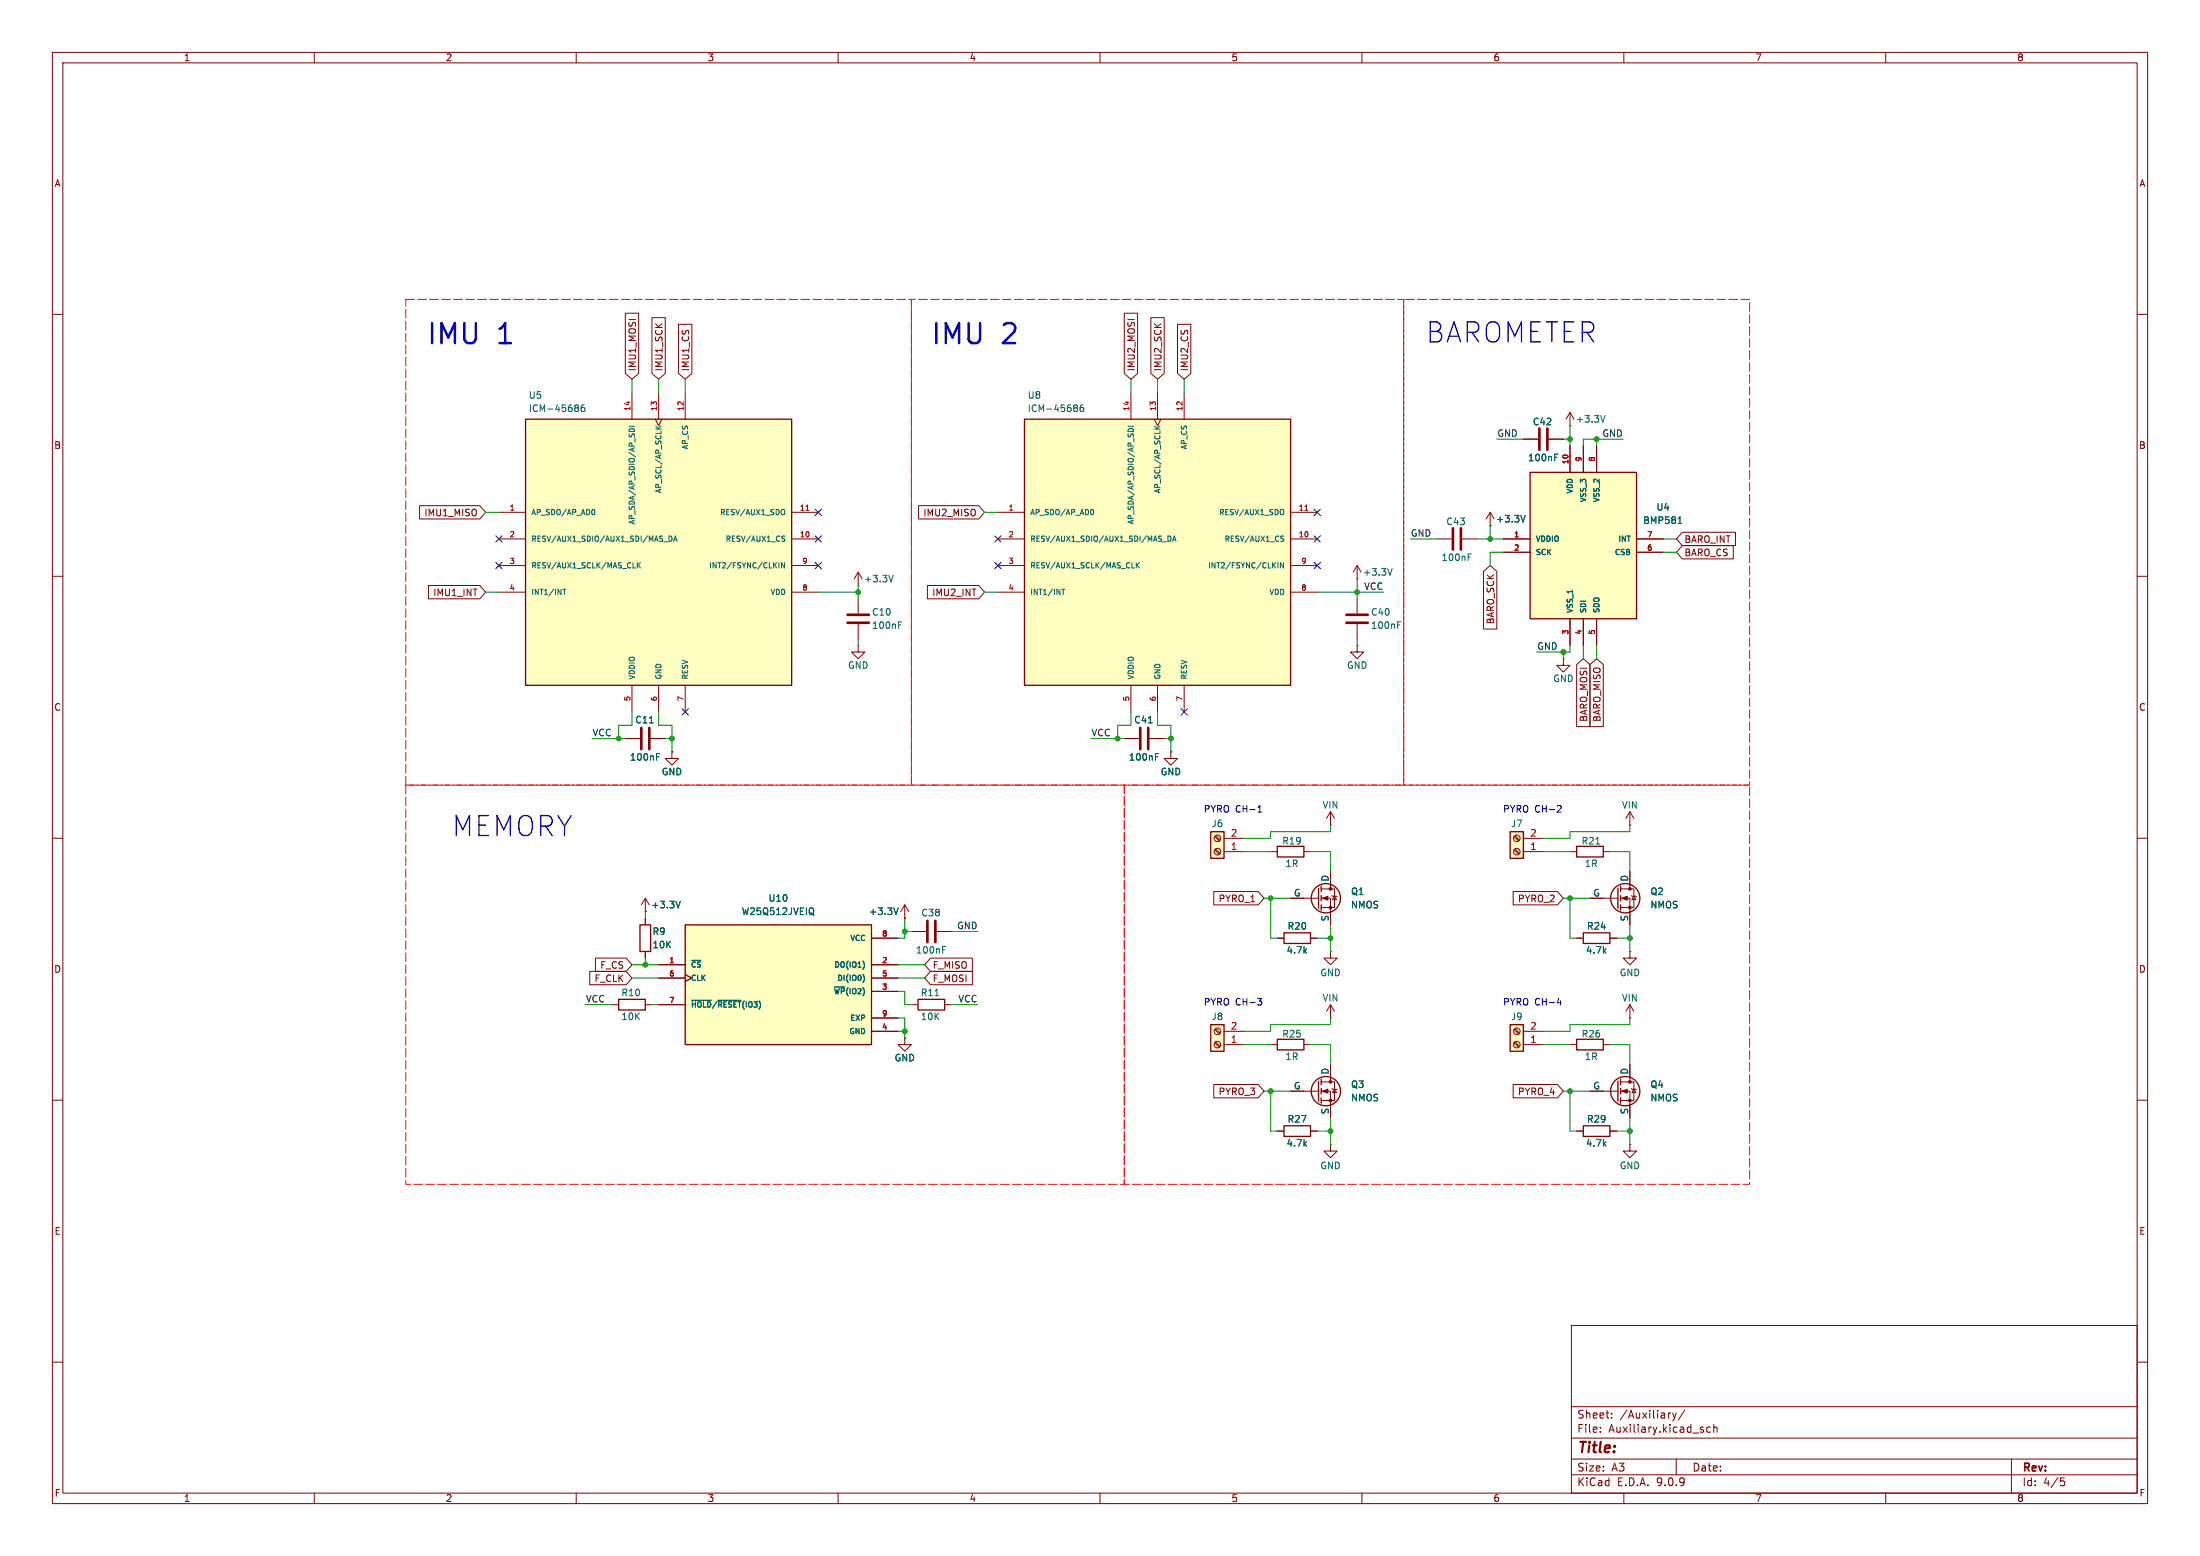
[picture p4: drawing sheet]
<svg xmlns="http://www.w3.org/2000/svg" width="420mm" height="297mm" viewBox="0 0 420 297" stroke-linecap="round" stroke-linejoin="round" font-family="sans-serif">
<g fill="none" stroke="#840000" stroke-width=".19">
<path d="M10 10h400v277h-400zM12 12h396v273h-396zM60 10v2M110 10v2M160 10v2M210 10v2M260 10v2M310 10v2M360 10v2M10 60h2M408 60h2M10 110h2"/>
<path d="M163.8 111.8h.1M163.8 109.2l-.7 1.3M163.8 109.2l.8 1.3M163.8 109.2v2.6M408 110h2M10 160h2M408 160h2M174 191.8h1.3M180.3 191.8h1.3M299.7 199.4h1.3M306.1 199.4h1.2M311.1 194.3h.1"/>
<path d="M311.1 191.8l.8 1.2M311.1 191.8l-.7 1.2M311.1 191.8v2.5M10 210h2M301 215.9h1.3M303.5 208.3h5.4M307.3 215.9h1.3M309.4 206.5h2.5v3.6h-2.5M309.4 208.3h1.7v5.1M311.1 218.4v1.3h1.3l-1.3 1.3-1.2-1.3h1.2M311.1 218.4h.1M311.1 203.2v3.3"/>
<path d="M311.4 207.8l1 .2M311.9 207.9l.4 .6h-.8zM408 210h2M300 253h108v32h-108zM10 260h2M300 278.5h108M300 274.5h108M300 268.5h108M305.5 273.2v.2M305.5 272.5v.1M307.7 270.5v.2M307.7 269.8v.1"/>
<path d="M319.3 269.7l.4 1M319.7 270.7l-.4 .5M320 278.5v3M320 269.7l-.3 1M321.7 269.1l-1.3 1.9M326.5 272.5l-.4-.1-.3 .3 .1 .6h.6M327.2 272.5l.2-.1 .3 .1 .1 .9M327.2 271.9v1.5M384 278.5v6.5M408 260h2M60 285v2M110 285v2"/>
<path d="M160 285v2M210 285v2M260 285v2M300 281.5h108M310 285v2M360 285v2M393.4 282.1h.7M393.5 282.7h.4l.3 .2-.2 .6-.5 .1"/>
</g>
<g fill="none" stroke="#840000" stroke-width=".25">
<path d="M175.3 190.8h5v2h-5zM301 198.4h5.1v2h-5.1zM302.3 214.9h5v2h-5zM308.9 206.4v3.8M309.4 206v1M309.4 207.8v1M309.4 209.6v1"/>
<circle cx="310.3" cy="208.3" r="2.79"/>
</g>
<path d="M170.5 109.8l-.4 1.3M178.5 190.1h.7" fill="none" stroke="#006464" stroke-width=".19"/>
<g fill="#840000" stroke="#840000" stroke-width=".19">
<path d="M309.6 208.3l1-.4v.8z"/>
<circle cx="311.1" cy="206.5" r=".25"/>
<circle cx="311.1" cy="210.1" r=".25"/>
</g>
<path d="M100.3 80h50.8v50.8h-50.8z" fill="#ffffc2"/>
<path d="M100.3 80h50.8v50.8h-50.8z" fill="none" stroke="#840000" stroke-width=".25"/>
<g fill="none" stroke="#840000" stroke-width=".19">
<path d="M120.6 74.9v5.1M125.7 74.9v5.1M130.8 74.9v5.1M95.2 97.8h5.1M125.1 80l.6 1.3 .7-1.3M151.1 97.8h5.1M95.2 102.9h5.1M95.2 108h5.1M95.2 113h5.1M151.1 102.9h5.1M151.1 108h5.1M151.1 113h5.1"/>
<path d="M163.8 114.3v2.8M163.8 119.1v2.8M259.1 110.5h.1M259.1 108l-.8 1.2M259.1 108l.7 1.2M259.1 108v2.5M259.1 114.3v2.8M259.1 119.1v2.8M120.6 130.8v5.1M125.7 130.8v5.1M130.8 130.8v5.1M163.8 123.2v1.3h1.3l-1.3 1.2-1.2-1.2h1.2"/>
<path d="M163.8 123.2h.1M259.1 123.2v1.3h1.2l-1.2 1.2-1.3-1.2h1.3M259.1 123.2h.1"/>
</g>
<g fill="none" stroke="#006464" stroke-width=".19">
<path d="M110 77.3h.2l.2 .2-.2 .3M110 77.8h.2M110.2 77.8l.2 .3v.2l-.1 .2-.3 .1M111.5 77.3h-.3a.86 .86 0 0 0 0 1.3l.4-.2 .1-.4-.3-.2h-.4l-.1 .2M113.3 97.2a.64 .64 0 0 1 0 1.1M120.1 82.4a.51 .51 0 0 1 .5-.6 .51 .51 0 0 1 .5 .6M120.1 81.4h1M125.2 81.3l.6 .6M126.2 81.3l-.6 .5M149.4 97.2l.3 .1 .1 .3v.5l-.4 .2M107.4 112.5h.6M107.7 112.5v1"/>
<path d="M120.8 108.4h.5M121.7 107.4v1M121.8 107.8l.4 .6M122.2 107.4l-.5 .6M126.7 103.4h.8M127.7 102.3a.51 .51 0 0 1 .6 .5 .51 .51 0 0 1-.6 .5zM128.6 103.3l.3-1 .4 1M128.7 103h.5M148.7 107.4v1M149.4 102.3l.4 .1M149.4 102.8l.3 .1 .1 .2-.2 .2h-.2M149.8 107.4v1l-.6-1v1"/>
<path d="M171.6 119.3h.4M171.6 118.7h.6M265.8 108.5l-.5 1.3M266.8 119.3h.4M266.8 118.7h.6"/>
</g>
<path d="M153.9 97.4h.5" fill="none" stroke="#a90000" stroke-width=".19"/>
<path d="M161.8 117.3h4.1M161.8 118.9h4.1M257 117.3h4.1M257 118.9h4.1" fill="none" stroke="#840000" stroke-width=".51"/>
<path d="M195.6 80h50.8v50.8h-50.8z" fill="#ffffc2"/>
<path d="M195.6 80h50.8v50.8h-50.8zM302.3 178.1h5v2h-5z" fill="none" stroke="#840000" stroke-width=".25"/>
<g fill="none" stroke="#840000" stroke-width=".19">
<path d="M215.9 74.9v5.1M221 74.9v5.1M226.1 74.9v5.1M190.5 97.8h5.1M220.3 80l.7 1.3 .6-1.3M246.4 97.8h5.1M190.5 102.9h5.1M190.5 108h5.1M190.5 113h5.1M246.4 102.9h5.1M246.4 108h5.1M246.4 113h5.1"/>
<path d="M215.9 130.8v5.1M221 130.8v5.1M226.1 130.8v5.1M301 179.1h1.3M307.3 179.1h1.3"/>
</g>
<g fill="none" stroke="#006464" stroke-width=".19">
<path d="M205.2 77.3h.3l.2 .2-.2 .3M205.2 77.8h.3M205.5 77.8l.2 .3v.2l-.1 .2-.4 .1M206.8 77.3h-.4a.86 .86 0 0 0 0 1.3l.4-.2 .1-.4-.2-.2h-.4l-.1 .2M208.5 97.2a.64 .64 0 0 1 0 1.1M215.3 82.4a.51 .51 0 0 1 .6-.6 .51 .51 0 0 1 .5 .6M215.3 81.4h1.1M220.4 81.3l.6 .6M221.4 81.3l-.5 .5M244.6 97.2l.3 .1 .2 .3-.1 .5-.4 .2M202.7 112.5h.6M203 112.5v1"/>
<path d="M216.1 108.4h.5M216.9 107.4v1M217.1 107.8l.4 .6M217.5 107.4l-.6 .6M222 103.4h.7M223 102.3a.51 .51 0 0 1 .6 .5 .51 .51 0 0 1-.6 .5zM223.8 103.3l.4-1 .3 1M223.9 103h.5M244 107.4v1M244.7 102.3l.4 .1M244.7 102.8l.3 .1 .1 .2-.2 .2h-.3M245 107.4v1l-.6-1v1"/>
</g>
<path d="M249.1 97.4h.6" fill="none" stroke="#a90000" stroke-width=".19"/>
<path d="M130.8 176.5h35.6v22.9h-35.6z" fill="#ffffc2"/>
<path d="M130.8 176.5h35.6v22.9h-35.6zM118.1 190.8h5.1v2h-5.1z" fill="none" stroke="#840000" stroke-width=".25"/>
<g fill="none" stroke="#840000" stroke-width=".19">
<path d="M299.7 78.7l-.7 1.3M299.7 78.7l.8 1.3M299.7 78.7v2.6M284.5 97.8l-.8 1.3M284.5 97.8l.7 1.3M284.5 97.8v2.5M290.8 83.8h2.8M295.7 83.8h2.7M299.7 81.3h.1M274.3 102.9h2.8M279.1 102.9h2.8M284.5 100.3h.1"/>
<path d="M298.4 125.7v1.3h1.3l-1.3 1.3-1.2-1.3h1.2M298.4 125.7h.1M214.6 141h2.8M219.5 141h2.7M223.5 143.5v1.3h1.3l-1.3 1.3-1.3-1.3h1.3M223.5 143.5h.1M166.4 179.1h5M172.7 175.3h.1M172.7 172.7l.8 1.3M172.7 172.7l-.7 1.3M172.7 172.7v2.6M174 177.8h2.8"/>
<path d="M178.8 177.8h2.8M116.8 191.8h1.3M123.2 191.8h1.3M125.7 184.2h5.1M125.7 186.7h5.1M125.7 191.8h5.1M130.8 186.1l1.3 .6-1.3 .6M166.4 184.2h5M166.4 186.7h5M166.4 189.2h5M166.4 194.3h5M166.4 196.9h5"/>
<path d="M172.7 198.1v1.3h1.3l-1.3 1.3-1.3-1.3h1.3M172.7 198.1h.1"/>
</g>
<g fill="none" stroke="#006464" stroke-width=".19">
<path d="M306.4 79.3l-.4 1.3M291.2 98.4l-.5 1.2M296.8 87.3h.4M296.8 86.7h.6M280.3 106.3h.4M280.3 105.7h.6M219.2 138h.8M220.6 144.4h.4M220.6 143.8h.6M155 174.3l.4 .4M155 173.3l.2 .1a.81 .81 0 0 1-.2 1.2M171.5 173.3l-.5 1.3"/>
<path d="M132 183.3h1.8M132 190.9h3.8M137.1 190.9h4.4M159.3 188.4h2M164.7 186a1.17 1.17 0 0 1 0 1.5M164.9 183.6l.1 .5-.1 .7M179.9 181.3h.5M179.9 180.7h.6"/>
</g>
<path d="M293.9 81.8v4.1M295.4 81.8v4.1M277.4 100.8v4.1M278.9 100.8v4.1M217.7 138.9v4.1M219.2 138.9v4.1M177 175.8v4M178.6 175.8v4" fill="none" stroke="#840000" stroke-width=".51"/>
<path d="M292.1 90.2h20.3v27.9h-20.3z" fill="#ffffc2"/>
<path d="M292.1 90.2h20.3v27.9h-20.3z" fill="none" stroke="#840000" stroke-width=".25"/>
<g fill="none" stroke="#840000" stroke-width=".19">
<path d="M299.7 85.1v5.1M302.3 85.1v5.1M304.8 85.1v5.1M287 102.9h5.1M287 105.4h5.1M299.7 118.1v5.1M302.3 118.1v5.1M304.8 118.1v5.1M312.4 102.9h5.1M312.4 105.4h5.1M123.2 174h.1M123.2 171.5l-.8 1.2"/>
<path d="M123.2 171.5l.8 1.2M123.2 171.5v2.5M254 194.3h.1M254 181.6v1.3h1.3l-1.3 1.3-1.3-1.3h1.3M254 181.6h.1M254 191.8l.8 1.2M254 191.8l-.8 1.2M254 191.8v2.5"/>
</g>
<path d="M320.3 99.9h.8M320.6 98.8l.1-.2v1.3M129.9 172l-.4 1.3" fill="none" stroke="#006464" stroke-width=".19"/>
<path d="M231.1 158.8h2.6v5h-2.6z" fill="#ffffc2"/>
<g fill="none" stroke="#840000" stroke-width=".25">
<path d="M231.1 158.8h2.6v5h-2.6zM122.2 176.5h2v5.1h-2zM243.8 161.5h5.1v2.1h-5.1zM251.7 169.5v3.9M252.2 169.2v1M252.2 170.9v1.1M252.2 172.7v1M301 161.5h5.1v2.1h-5.1zM308.9 169.5v3.9M309.4 169.2v1M309.4 170.9v1.1M309.4 172.7v1"/>
<path d="M243.8 198.4h5.1v2h-5.1zM245.1 214.9h5.1v2h-5.1z"/>
<circle cx="253.1" cy="171.4" r="2.79"/>
<circle cx="310.3" cy="171.4" r="2.79"/>
</g>
<g fill="none" stroke="#840000" stroke-width=".19">
<path d="M128.3 143.5v1.3h1.2l-1.2 1.3-1.3-1.3h1.3M128.3 143.5h.1M231.9 159.7l.9 .8M232.1 159.5l.8 .9M254 157.5h.1M254 154.9v2.6M254 154.9l.8 1.3M254 154.9l-.8 1.3M311.1 157.5h.1M311.1 154.9l.8 1.3M311.1 154.9l-.7 1.3M311.1 154.9v2.6"/>
<path d="M123.2 175.3v1.2M231.9 162.2l.9 .9M232.1 162.1l.8 .8M233.7 162.6h3.8M233.7 160h3.8M242.6 162.6h1.2M246.4 171.5h5.3M248.9 162.6h1.3M252.2 169.7h2.6v3.5h-2.6M252.2 171.5h1.8v5M254 166.4v3.3M254.3 170.9l1 .3"/>
<path d="M254.8 171.1l.3 .6h-.7zM299.7 162.6h1.3M303.5 171.5h5.4M306.1 162.6h1.2M309.4 169.7h2.5v3.5h-2.5M309.4 171.5h1.7v5M311.1 166.4v3.3M311.4 170.9l1 .3M311.9 171.1l.4 .6h-.8zM123.2 181.6v1.3M242.6 199.4h1.2M248.9 199.4h1.3"/>
<path d="M311.1 181.6v1.3h1.3l-1.3 1.3-1.2-1.3h1.2M311.1 181.6h.1M243.8 215.9h1.3M250.2 215.9h1.3M254 218.4v1.3h1.3l-1.3 1.3-1.3-1.3h1.3M254 218.4h.1"/>
<circle cx="232.4" cy="162.6" r=".63"/>
<circle cx="232.4" cy="160" r=".63"/>
</g>
<path d="M304.7 161.1h.7" fill="none" stroke="#006464" stroke-width=".19"/>
<g fill="#840000" stroke="#840000" stroke-width=".19">
<path d="M309.6 171.5l1-.4v.7z"/>
<path d="M252.5 171.5l1-.4v.7z"/>
<circle cx="311.1" cy="169.7" r=".25"/>
<circle cx="311.1" cy="173.2" r=".25"/>
<circle cx="254" cy="169.7" r=".25"/>
<circle cx="254" cy="173.2" r=".25"/>
</g>
<path d="M231.1 195.6h2.6v5.1h-2.6z" fill="#ffffc2"/>
<g fill="none" stroke="#840000" stroke-width=".25">
<path d="M231.1 195.6h2.6v5.1h-2.6zM251.7 206.4v3.8M252.2 206v1M252.2 207.8v1M252.2 209.6v1"/>
<circle cx="253.1" cy="208.3" r="2.79"/>
</g>
<g fill="none" stroke="#840000" stroke-width=".19">
<path d="M231.9 199.1l.9 .8M231.9 196.5l.9 .9M232.1 198.9l.8 .8M232.1 196.3l.8 .9M233.7 199.4h3.8M233.7 196.9h3.8M246.4 208.3h5.3M252.2 206.5h2.6v3.6h-2.6M252.2 208.3h1.8v5.1M254 203.2v3.3M254.3 207.8l1 .2M254.8 207.9l.3 .6h-.7z"/>
<circle cx="232.4" cy="199.4" r=".63"/>
<circle cx="232.4" cy="196.8" r=".63"/>
</g>
<g fill="#840000" stroke="#840000" stroke-width=".19">
<path d="M252.5 208.3l1-.4v.8z"/>
<circle cx="254" cy="206.5" r=".25"/>
<circle cx="254" cy="210.1" r=".25"/>
</g>
<path d="M288.3 195.6h2.5v5.1h-2.5z" fill="#ffffc2"/>
<path d="M288.3 195.6h2.5v5.1h-2.5z" fill="none" stroke="#840000" stroke-width=".25"/>
<g fill="none" stroke="#840000" stroke-width=".19">
<path d="M289.1 199.1l.8 .8M289.1 196.5l.8 .9M289.2 198.9l.9 .8M289.2 196.3l.9 .9M290.8 199.4h3.8M290.8 196.9h3.8"/>
<circle cx="289.6" cy="199.4" r=".63"/>
<circle cx="289.6" cy="196.8" r=".63"/>
</g>
<path d="M288.3 158.8h2.5v5h-2.5z" fill="#ffffc2"/>
<path d="M288.3 158.8h2.5v5h-2.5zM245.1 178.1h5.1v2h-5.1z" fill="none" stroke="#840000" stroke-width=".25"/>
<g fill="none" stroke="#840000" stroke-width=".19">
<path d="M119.4 59.8h2.5v11.5l-1.3 1.1-1.2-1.1zM214.6 59.8h2.6v11.5l-1.3 1.1-1.3-1.1zM124.5 60.6h2.5v10.7l-1.3 1.1-1.2-1.1zM129.5 61.9h2.6v9.4l-1.3 1.1-1.3-1.1zM219.7 60.6h2.6v10.7l-1.3 1.1-1.3-1.1zM224.8 61.9h2.5v9.4l-1.2 1.1-1.3-1.1zM80.1 96.5h11.5l1.1 1.3-1.1 1.3h-11.5zM175.4 96.5h11.4l1.2 1.3-1.2 1.3h-11.4zM290.8 83.8h2.8M295.7 83.8h2.7M299.7 85.1v5.1M302.3 85.1v5.1"/>
<path d="M304.8 85.1v5.1M81.8 111.8h9.8l1.1 1.2-1.1 1.3h-9.8zM177 111.8h9.8l1.2 1.2-1.2 1.3h-9.8zM283.2 109.1l1.3-1.1 1.3 1.1v11h-2.6zM284.5 100.3h.1M287 102.9h5.1M287 105.4h5.1M299.7 118.1v5.1M302.3 118.1v5.1M304.8 118.1v5.1M312.4 102.9h5.1M312.4 105.4h5.1"/>
<path d="M321.2 101.6h10.1v2.5h-10.1l-1.2-1.2zM321.2 104.1h9.7v2.6h-9.7l-1.2-1.3zM301 126.8l1.3-1.1 1.2 1.1v11.9h-2.5zM303.5 126.8l1.3-1.1 1.3 1.1v11.9h-2.6zM119.4 141h2.8M124.2 141h2.8M128.3 143.5h.1M214.6 141h2.8M219.5 141h2.7M223.5 143.5h.1M289.1 159.7l.8 .8M289.2 159.5l.9 .9"/>
<path d="M123.2 174h.1M123.2 175.3v1.2M166.4 179.1h5M172.7 175.3h.1M231.7 170.2h8.5l1.1 1.3-1.1 1.2h-8.5zM243.8 179.1h1.3M246.4 171.5h2.5M250.2 179.1h1.3M254 166.4v2.5M254 174v2.5M288.9 170.2h8.4l1.1 1.3-1.1 1.2h-8.4zM289.1 162.2l.8 .9"/>
<path d="M289.2 162.1l.9 .8M290.8 162.6h3.8M290.8 160h3.8M301 179.1h1.3M303.5 171.5h2.6M307.3 179.1h1.3M311.1 166.4v2.5M311.1 174v2.5M112.6 185.4h6.9l1.1 1.3-1.1 1.3h-6.9zM113.7 182.9h5.8l1.1 1.3-1.1 1.2h-5.8zM123.2 181.6v1.3M125.7 184.2h5.1"/>
<path d="M125.7 186.7h5.1M125.7 191.8h5.1M130.8 186.1l1.3 .6-1.3 .6M166.4 184.2h5M166.4 186.7h5M166.4 189.2h5M166.4 194.3h5M166.4 196.9h5M172.7 198.1h.1M177.6 182.9h8v2.5h-8l-1.1-1.2zM177.6 185.4h8v2.6h-8l-1.1-1.3zM231.7 207h8.5l1.1 1.3-1.1 1.3h-8.5z"/>
<path d="M243.8 215.9h1.3M246.4 208.3h2.5M250.2 215.9h1.3M254 203.2v2.5M254 210.8v2.6M288.9 207h8.4l1.1 1.3-1.1 1.3h-8.4zM301 215.9h1.3M303.5 208.3h2.6M307.3 215.9h1.3M311.1 203.2v2.5M311.1 210.8v2.6"/>
<circle cx="289.6" cy="160" r=".63"/>
<circle cx="289.6" cy="162.6" r=".63"/>
</g>
<path d="M122.4 138.9v4.1M124 138.9v4.1" fill="none" stroke="#840000" stroke-width=".51"/>
<g fill="none" stroke="#006464" stroke-width=".19">
<path d="M291.2 98.4l-.5 1.2M296.8 87.3h.4M296.8 86.7h.6M320.3 99.9h.8M320.6 98.8l.1-.2v1.3M124 138h.7M219.2 138h.8M125.3 144.4h.5M125.3 143.8h.6M220.6 144.4h.4M220.6 143.8h.6M129.9 172l-.4 1.3"/>
<path d="M155 174.3l.4 .4M155 173.3l.2 .1a.81 .81 0 0 1-.2 1.2M171.5 173.3l-.5 1.3M132 183.3h1.8M132 190.9h3.8M137.1 190.9h4.4M159.3 188.4h2M164.7 186a1.17 1.17 0 0 1 0 1.5M164.9 183.6l.1 .5-.1 .7"/>
</g>
<path d="M77.5 57.2h96.5v92.7h-96.5v-92.7M174 57.2v92.7h94v-92.7h-94M268 57.2v92.7h66v-92.7h-66M77.5 149.9v76.2h137.1v-76.2h-137.1M214.6 149.9v76.2h119.4v-76.2h-119.4" fill="none" stroke="#f00" stroke-width=".19" stroke-dasharray="1.7 .6"/>
<g fill="none" stroke="#009600" stroke-width=".19">
<path d="M120.6 72.4v2.5M125.7 72.4v2.5M130.8 72.4v2.5M215.9 72.4v2.5M221 72.4v2.5M226.1 72.4v2.5M92.7 97.8h2.5M188 97.8h2.5M285.7 83.8h5.1M298.4 83.8h1.3M299.7 81.3v3.8M304.8 83.8v1.3"/>
<path d="M309.9 83.8h-7.6v1.3M92.7 113h2.5M156.2 113h7.6M163.8 111.8v2.5M188 113h2.5M251.5 113h12.7M259.1 110.5v3.8M269.2 102.9h5.1M281.9 102.9h5.1M284.5 100.3v2.6M287 105.4h-2.5v2.6M317.5 102.9h2.5"/>
<path d="M317.5 105.4h2.5M120.6 135.9v2.5h-2.5v2.6M125.7 135.9v2.5h2.6v5.1M163.8 121.9v1.3M215.9 135.9v2.5h-2.5v2.6M221 135.9v2.5h2.5v5.1M259.1 121.9v1.3M298.4 124.5v1.2M299.7 123.2v1.3h-6.3M302.3 123.2v2.5M304.8 123.2v2.5M113 141h6.4"/>
<path d="M127 141h1.3M208.3 141h6.3M222.2 141h1.3M254 157.5v1.3h-11.4v1.2h-5.1M311.1 157.5v1.3h-11.4v1.2h-5.1M123.2 174v1.3M172.7 175.3v3.8h-1.3M172.7 177.8h1.3M181.6 177.8h5.1M237.5 162.6h5.1M241.3 171.5h5.1M242.6 171.5v7.6h1.2"/>
<path d="M250.2 162.6h3.8v3.8M251.5 179.1h2.5M254 176.5v5.1M294.6 162.6h5.1M298.4 171.5h5.1M299.7 171.5v7.6h1.3M307.3 162.6h3.8v3.8M308.6 179.1h2.5M311.1 176.5v5.1M111.8 191.8h5M120.6 184.2h5.1M120.6 186.7h5.1"/>
<path d="M123.2 182.9v1.3M124.5 191.8h1.2M171.4 196.9h1.3M171.4 189.2h1.3v2.6h1.3M171.4 194.3h1.3v3.8M171.4 184.2h5.1M171.4 186.7h5.1M181.6 191.8h5.1M237.5 199.4h5.1M250.2 199.4h3.8v3.8M254 194.3v1.3h-11.4v1.3h-5.1M294.6 199.4h5.1"/>
<path d="M307.3 199.4h3.8v3.8M311.1 194.3v1.3h-11.4v1.3h-5.1M241.3 208.3h5.1M242.6 208.3v7.6h1.2M251.5 215.9h2.5M254 213.4v5M298.4 208.3h5.1M299.7 208.3v7.6h1.3M308.6 215.9h2.5M311.1 213.4v5"/>
</g>
<g fill="none" stroke="#000084" stroke-width=".19">
<path d="M155.6 97.2l1.2 1.2M156.8 97.2l-1.2 1.2M250.9 97.2l1.2 1.2M252.1 97.2l-1.2 1.2M94.6 107.3l1.3 1.3M94.6 102.3l1.3 1.2M95.9 107.3l-1.3 1.3M95.9 102.3l-1.3 1.2M155.6 102.3l1.2 1.2M155.6 107.3l1.2 1.3M156.8 102.3l-1.2 1.2M156.8 107.3l-1.2 1.3"/>
<path d="M189.9 107.3l1.2 1.3M189.9 102.3l1.2 1.2M191.1 107.3l-1.2 1.3M191.1 102.3l-1.2 1.2M250.9 107.3l1.2 1.3M250.9 102.3l1.2 1.2M252.1 107.3l-1.2 1.3M252.1 102.3l-1.2 1.2M130.2 135.3l1.2 1.2M131.4 135.3l-1.2 1.2M225.5 135.3l1.2 1.2M226.7 135.3l-1.2 1.2"/>
</g>
<path d="M240.1 155h.8M240.1 154.1l.4-.4v1.3M297.5 153.7l.4 .1 .1 .3-.8 .9h.8M240.1 190.6h.8l-.5 .5 .4 .1 .1 .4-.3 .2h-.3M297.3 191.4h.8M297.9 191v.8" fill="none" stroke="#0000c2" stroke-width=".19"/>
<g fill="#009600" stroke="#009600" stroke-width=".19">
<circle cx="118.1" cy="141" r=".46"/>
<circle cx="128.3" cy="141" r=".46"/>
<circle cx="123.2" cy="184.2" r=".46"/>
<circle cx="163.8" cy="113" r=".46"/>
<circle cx="172.7" cy="196.9" r=".46"/>
<circle cx="172.7" cy="177.8" r=".46"/>
<circle cx="213.4" cy="141" r=".46"/>
<circle cx="299.7" cy="83.8" r=".46"/>
<circle cx="304.8" cy="83.8" r=".46"/>
<circle cx="298.4" cy="124.5" r=".46"/>
<circle cx="284.5" cy="102.9" r=".46"/>
<circle cx="311.1" cy="215.9" r=".46"/>
<circle cx="311.1" cy="179.1" r=".46"/>
<circle cx="299.7" cy="208.3" r=".46"/>
<circle cx="242.6" cy="208.3" r=".46"/>
<circle cx="254" cy="215.9" r=".46"/>
<circle cx="254" cy="179.1" r=".46"/>
<circle cx="242.6" cy="171.5" r=".46"/>
<circle cx="223.5" cy="141" r=".46"/>
<circle cx="259.1" cy="113" r=".46"/>
<circle cx="299.7" cy="171.5" r=".46"/>
</g>
<g font-size="5.3" fill="#0000c2">
<text x="272.1" y="65.8">BAROMETER</text>
<text x="81.2" y="66.4">IMU</text>
<text x="95" y="66.4">1</text>
<text x="177.5" y="66.4">IMU</text>
<text x="191.2" y="66.4">2</text>
<text x="86.2" y="160">MEMORY</text>
</g>
<text font-size="2.8" fill="#840000" x="301" y="277.9">Title:</text>
<g font-size="2.1" fill="#840000">
<text x="301" y="273.7">File:</text>
<text x="301" y="271">Sheet:</text>
<text x="307.1" y="273.7">Auxiliary.kicad_sch</text>
<text x="309.2" y="271">/Auxiliary/</text>
<text x="301" y="281.1">Size:</text>
<text x="307.6" y="281.1">A3</text>
<text x="323" y="281.1">Date:</text>
<text x="386" y="281.3">Rev:</text>
<text x="301" y="283.9">KiCad</text>
<text x="308.7" y="283.9">E.D.A.</text>
<text x="316.3" y="283.9">9.0.9</text>
<text x="386" y="283.9">Id:</text>
<text x="390.1" y="283.9">4/5</text>
</g>
<g font-size="1.8" fill="#840000">
<text x="35" y="11.9">1</text>
<text x="85" y="11.9">2</text>
<text x="135" y="11.9">3</text>
<text x="185" y="11.9">4</text>
<text x="235" y="11.9">5</text>
<text x="285" y="11.9">6</text>
<text x="335" y="11.9">7</text>
<text x="385" y="11.9">8</text>
<text x="10.3" y="35.9">A</text>
<text x="408.3" y="35.9">A</text>
<text x="121.6" y="71" transform="rotate(-90 121.6 71)">IMU1_MOSI</text>
<text x="126.7" y="71" transform="rotate(-90 126.7 71)">IMU1_SCK</text>
<text x="131.8" y="71" transform="rotate(-90 131.8 71)">IMU1_CS</text>
<text x="216.9" y="71" transform="rotate(-90 216.9 71)">IMU2_MOSI</text>
<text x="221.9" y="71" transform="rotate(-90 221.9 71)">IMU2_SCK</text>
<text x="227" y="71" transform="rotate(-90 227 71)">IMU2_CS</text>
<text x="10.3" y="85.9">B</text>
<text x="408.2" y="85.9">B</text>
<text x="80.9" y="98.7">IMU1_MISO</text>
<text x="176.2" y="98.7">IMU2_MISO</text>
<text x="321.5" y="103.8">BARO_INT</text>
<text x="321.5" y="106.4">BARO_CS</text>
<text x="82.6" y="114">IMU1_INT</text>
<text x="177.9" y="114">IMU2_INT</text>
<text x="285.4" y="119.3" transform="rotate(-90 285.4 119.3)">BARO_SCK</text>
<text x="10.3" y="135.9">C</text>
<text x="303.2" y="137.9" transform="rotate(-90 303.2 137.9)">BARO_MOSI</text>
<text x="305.8" y="137.9" transform="rotate(-90 305.8 137.9)">BARO_MISO</text>
<text x="408.2" y="135.9">C</text>
<text x="232.5" y="172.4">PYRO_1</text>
<text x="289.7" y="172.4">PYRO_2</text>
<text x="10.3" y="185.9">D</text>
<text x="114.5" y="185.1">F_CS</text>
<text x="178" y="185.1">F_MISO</text>
<text x="408.2" y="185.9">D</text>
<text x="113.4" y="187.6">F_CLK</text>
<text x="178" y="187.6">F_MOSI</text>
<text x="232.5" y="209.2">PYRO_3</text>
<text x="289.7" y="209.2">PYRO_4</text>
<text x="10.3" y="235.9">E</text>
<text x="408.3" y="235.9">E</text>
<text x="10.3" y="285.9">F</text>
<text x="35" y="286.9">1</text>
<text x="85" y="286.9">2</text>
<text x="135" y="286.9">3</text>
<text x="185" y="286.9">4</text>
<text x="235" y="286.9">5</text>
<text x="285" y="286.9">6</text>
<text x="335" y="286.9">7</text>
<text x="385" y="286.9">8</text>
<text x="408.3" y="285.9">F</text>
</g>
<g font-size="1.8" fill="#006464">
<text x="100.8" y="76.3">U5</text>
<text x="196.1" y="76.3">U8</text>
<text x="100.8" y="78.8">ICM-45686</text>
<text x="196.1" y="78.8">ICM-45686</text>
<text x="292.5" y="81.4">C42</text>
<text x="300.7" y="80.9">+3.3V</text>
<text x="291.6" y="88.2">100nF</text>
<text x="276" y="100.4">C43</text>
<text x="285.5" y="99.9">+3.3V</text>
<text x="313.6" y="100.2">BMP581</text>
<text x="316.1" y="97.7">U4</text>
<text x="275.1" y="107.3">100nF</text>
<text x="164.9" y="111.4">+3.3V</text>
<text x="260.1" y="110.1">+3.3V</text>
<text x="166.4" y="117.7">C10</text>
<text x="261.6" y="117.7">C40</text>
<text x="166.4" y="120.2">100nF</text>
<text x="261.6" y="120.2">100nF</text>
<text x="161.8" y="127.9">GND</text>
<text x="257" y="127.9">GND</text>
<text x="296.4" y="130.4">GND</text>
<text x="121.2" y="138.3">C11</text>
<text x="216.4" y="138.3">C41</text>
<text x="120.2" y="145.4">100nF</text>
<text x="126.2" y="148.2">GND</text>
<text x="215.4" y="145.4">100nF</text>
<text x="221.5" y="148.2">GND</text>
<text x="252.4" y="154.5">VIN</text>
<text x="309.5" y="154.5">VIN</text>
<text x="231.2" y="158.1">J6</text>
<text x="244.7" y="161.4">R19</text>
<text x="288.4" y="158.1">J7</text>
<text x="301.8" y="161.4">R21</text>
<text x="245.3" y="165.7">1R</text>
<text x="302.4" y="165.7">1R</text>
<text x="124.2" y="173.6">+3.3V</text>
<text x="146.6" y="172.3">U10</text>
<text x="246.9" y="171.2">G</text>
<text x="253.7" y="168.4" transform="rotate(-90 253.7 168.4)">D</text>
<text x="257.8" y="173.6">NMOS</text>
<text x="257.8" y="171">Q1</text>
<text x="304.1" y="171.2">G</text>
<text x="310.9" y="168.4" transform="rotate(-90 310.9 168.4)">D</text>
<text x="315" y="173.6">NMOS</text>
<text x="315" y="171">Q2</text>
<text x="124.5" y="178.7">R9</text>
<text x="141.5" y="174.9">W25Q512JVEIQ</text>
<text x="165.8" y="174.9">+3.3V</text>
<text x="175.8" y="175.1">C38</text>
<text x="245.7" y="177.6">R20</text>
<text x="253.7" y="176" transform="rotate(-90 253.7 176)">S</text>
<text x="302.9" y="177.6">R24</text>
<text x="310.9" y="176" transform="rotate(-90 310.9 176)">S</text>
<text x="124.5" y="181.2">10K</text>
<text x="174.8" y="182.2">100nF</text>
<text x="245.5" y="182.2">4.7k</text>
<text x="302.7" y="182.2">4.7k</text>
<text x="118.5" y="190.3">R10</text>
<text x="175.7" y="190.3">R11</text>
<text x="252" y="186.5">GND</text>
<text x="252.4" y="191.4">VIN</text>
<text x="309.1" y="186.5">GND</text>
<text x="309.5" y="191.4">VIN</text>
<text x="118.5" y="194.9">10K</text>
<text x="175.7" y="194.9">10K</text>
<text x="231.2" y="194.9">J8</text>
<text x="288.4" y="194.9">J9</text>
<text x="170.7" y="202.8">GND</text>
<text x="244.7" y="198.2">R25</text>
<text x="245.3" y="202.5">1R</text>
<text x="301.8" y="198.2">R26</text>
<text x="302.4" y="202.5">1R</text>
<text x="246.9" y="208">G</text>
<text x="253.7" y="205.2" transform="rotate(-90 253.7 205.2)">D</text>
<text x="257.8" y="207.9">Q3</text>
<text x="304.1" y="208">G</text>
<text x="310.9" y="205.2" transform="rotate(-90 310.9 205.2)">D</text>
<text x="315" y="207.9">Q4</text>
<text x="245.7" y="214.5">R27</text>
<text x="253.7" y="212.8" transform="rotate(-90 253.7 212.8)">S</text>
<text x="257.8" y="210.4">NMOS</text>
<text x="302.9" y="214.5">R29</text>
<text x="310.9" y="212.8" transform="rotate(-90 310.9 212.8)">S</text>
<text x="315" y="210.4">NMOS</text>
<text x="245.5" y="219">4.7k</text>
<text x="302.7" y="219">4.7k</text>
<text x="252" y="223.4">GND</text>
<text x="309.1" y="223.4">GND</text>
</g>
<g font-size="1.8" fill="#0f0f0f">
<text x="285.8" y="83.5">GND</text>
<text x="305.8" y="83.5">GND</text>
<text x="269.2" y="102.5">GND</text>
<text x="260.3" y="112.7">VCC</text>
<text x="293.4" y="124.1">GND</text>
<text x="113" y="140.6">VCC</text>
<text x="208.3" y="140.6">VCC</text>
<text x="182.6" y="177.5">GND</text>
<text x="111.8" y="191.4">VCC</text>
<text x="182.9" y="191.4">VCC</text>
</g>
<g font-size="1.8" fill="#0000c2">
<text x="229.7" y="155.3">PYRO CH-1</text>
<text x="286.9" y="155.3">PYRO CH-2</text>
<text x="229.7" y="192.1">PYRO CH-3</text>
<text x="286.9" y="192.1">PYRO CH-4</text>
</g>
<g font-size="1.8" fill="#a90000">
<text x="234.9" y="159.8">2</text>
<text x="292" y="159.8">2</text>
<text x="234.9" y="162.3">1</text>
<text x="292" y="162.3">1</text>
<text x="234.9" y="196.6">2</text>
<text x="292" y="196.6">2</text>
<text x="234.9" y="199.1">1</text>
<text x="292" y="199.1">1</text>
</g>
<g font-size="1.4" fill="#a90000">
<text x="120.4" y="78.6" transform="rotate(-90 120.4 78.6)">14</text>
<text x="125.5" y="78.6" transform="rotate(-90 125.5 78.6)">13</text>
<text x="130.6" y="78.6" transform="rotate(-90 130.6 78.6)">12</text>
<text x="215.6" y="78.6" transform="rotate(-90 215.6 78.6)">14</text>
<text x="220.7" y="78.6" transform="rotate(-90 220.7 78.6)">13</text>
<text x="225.8" y="78.6" transform="rotate(-90 225.8 78.6)">12</text>
<text x="299.5" y="88.7" transform="rotate(-90 299.5 88.7)">10</text>
<text x="302" y="88.2" transform="rotate(-90 302 88.2)">9</text>
<text x="304.5" y="88.2" transform="rotate(-90 304.5 88.2)">8</text>
<text x="97.2" y="97.5">1</text>
<text x="152.6" y="97.5">11</text>
<text x="192.4" y="97.5">1</text>
<text x="247.8" y="97.5">11</text>
<text x="97.2" y="102.6">2</text>
<text x="97.2" y="107.7">3</text>
<text x="152.6" y="102.6">10</text>
<text x="153.1" y="107.7">9</text>
<text x="192.4" y="102.6">2</text>
<text x="192.4" y="107.7">3</text>
<text x="247.8" y="102.6">10</text>
<text x="248.3" y="107.7">9</text>
<text x="288.9" y="102.6">1</text>
<text x="288.9" y="105.2">2</text>
<text x="314.3" y="102.6">7</text>
<text x="314.3" y="105.2">6</text>
<text x="97.2" y="112.8">4</text>
<text x="153.1" y="112.8">8</text>
<text x="192.4" y="112.8">4</text>
<text x="248.3" y="112.8">8</text>
<text x="299.5" y="121.3" transform="rotate(-90 299.5 121.3)">3</text>
<text x="302" y="121.3" transform="rotate(-90 302 121.3)">4</text>
<text x="304.5" y="121.3" transform="rotate(-90 304.5 121.3)">5</text>
<text x="120.4" y="134" transform="rotate(-90 120.4 134)">5</text>
<text x="125.5" y="134" transform="rotate(-90 125.5 134)">6</text>
<text x="130.6" y="134" transform="rotate(-90 130.6 134)">7</text>
<text x="215.6" y="134" transform="rotate(-90 215.6 134)">5</text>
<text x="220.7" y="134" transform="rotate(-90 220.7 134)">6</text>
<text x="225.8" y="134" transform="rotate(-90 225.8 134)">7</text>
<text x="168.3" y="178.8">8</text>
<text x="127.7" y="183.9">1</text>
<text x="168.3" y="183.9">2</text>
<text x="127.7" y="186.4">6</text>
<text x="127.7" y="191.5">7</text>
<text x="168.3" y="186.4">5</text>
<text x="168.3" y="189">3</text>
<text x="168.3" y="194.1">9</text>
<text x="168.3" y="196.6">4</text>
</g>
<g font-size="1.4" fill="#006464">
<text x="131.5" y="85.9" transform="rotate(-90 131.5 85.9)">AP_CS</text>
<text x="226.8" y="85.9" transform="rotate(-90 226.8 85.9)">AP_CS</text>
<text x="126.5" y="94.3" transform="rotate(-90 126.5 94.3)">AP_SCL/AP_SCLK</text>
<text x="221.7" y="94.3" transform="rotate(-90 221.7 94.3)">AP_SCL/AP_SCLK</text>
<text x="300.5" y="94.3" transform="rotate(-90 300.5 94.3)">VDD</text>
<text x="303" y="96" transform="rotate(-90 303 96)">VSS_3</text>
<text x="305.5" y="96" transform="rotate(-90 305.5 96)">VSS_2</text>
<text x="101.3" y="98.5">AP_SDO/AP_AD0</text>
<text x="121.4" y="100.2" transform="rotate(-90 121.4 100.2)">AP_SDA/AP_SDIO/AP_SDI</text>
<text x="137.3" y="98.5">RESV/AUX1_SDO</text>
<text x="196.6" y="98.5">AP_SDO/AP_AD0</text>
<text x="216.6" y="100.2" transform="rotate(-90 216.6 100.2)">AP_SDA/AP_SDIO/AP_SDI</text>
<text x="232.6" y="98.5">RESV/AUX1_SDO</text>
<text x="101.3" y="103.6">RESV/AUX1_SDIO/AUX1_SDI/MAS_DA</text>
<text x="138.4" y="103.6">RESV/AUX1_CS</text>
<text x="196.6" y="103.6">RESV/AUX1_SDIO/AUX1_SDI/MAS_DA</text>
<text x="233.6" y="103.6">RESV/AUX1_CS</text>
<text x="293.1" y="103.6">VDDIO</text>
<text x="293.1" y="106.1">SCK</text>
<text x="308.2" y="106.1">CSB</text>
<text x="308.8" y="103.6">INT</text>
<text x="101.3" y="108.7">RESV/AUX1_SCLK/MAS_CLK</text>
<text x="101.3" y="113.8">INT1/INT</text>
<text x="135.2" y="108.7">INT2/FSYNC/CLKIN</text>
<text x="147" y="113.8">VDD</text>
<text x="196.6" y="108.7">RESV/AUX1_SCLK/MAS_CLK</text>
<text x="196.6" y="113.8">INT1/INT</text>
<text x="230.5" y="108.7">INT2/FSYNC/CLKIN</text>
<text x="242.2" y="113.8">VDD</text>
<text x="300.5" y="117.1" transform="rotate(-90 300.5 117.1)">VSS_1</text>
<text x="303" y="117.1" transform="rotate(-90 303 117.1)">SDI</text>
<text x="305.5" y="117.1" transform="rotate(-90 305.5 117.1)">SDO</text>
<text x="121.4" y="129.8" transform="rotate(-90 121.4 129.8)">VDDIO</text>
<text x="126.5" y="129.8" transform="rotate(-90 126.5 129.8)">GND</text>
<text x="131.5" y="129.8" transform="rotate(-90 131.5 129.8)">RESV</text>
<text x="216.6" y="129.8" transform="rotate(-90 216.6 129.8)">VDDIO</text>
<text x="221.7" y="129.8" transform="rotate(-90 221.7 129.8)">GND</text>
<text x="226.8" y="129.8" transform="rotate(-90 226.8 129.8)">RESV</text>
<text x="162.2" y="179.8">VCC</text>
<text x="131.8" y="184.9">~{CS}</text>
<text x="159.1" y="184.9">DO(IO1)</text>
<text x="131.8" y="187.4">CLK</text>
<text x="159.1" y="190">~{WP}(IO2)</text>
<text x="159.7" y="187.4">DI(IO0)</text>
<text x="131.8" y="192.5">~{HOLD}/~{RESET}(IO3)</text>
<text x="162" y="197.6">GND</text>
<text x="162.2" y="195">EXP</text>
</g>
</svg>
